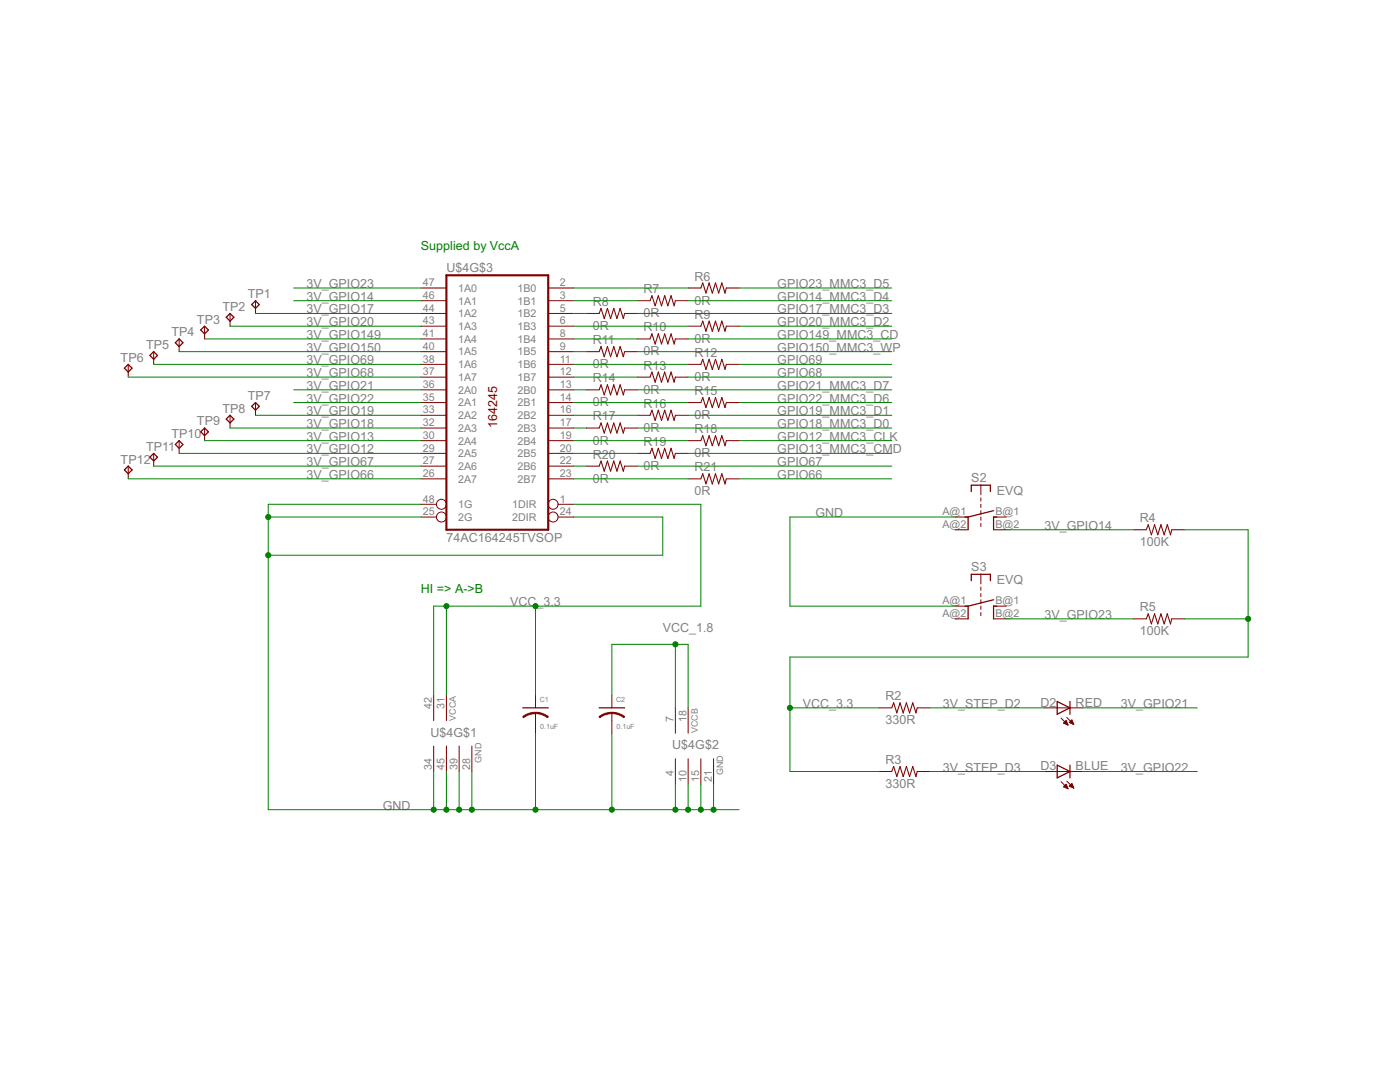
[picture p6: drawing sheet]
<svg xmlns="http://www.w3.org/2000/svg" width="279mm" height="216mm" viewBox="0 0 279 216" stroke-linecap="round" stroke-linejoin="round" font-family="sans-serif">
<g fill="#800000" stroke="#800000" stroke-width=".25">
<path d="M211 140l2.5 1.2z"/>
<path d="M211 142.5l2.5-1.3z"/>
<path d="M213.5 140v1.2z"/>
<path d="M213.5 141.2v1.3z"/>
<path d="M211 140v1.2z"/>
<path d="M211 141.2v1.3z"/>
<path d="M211 152.7l2.5 1.2z"/>
<path d="M211 155.2l2.5-1.3z"/>
<path d="M213.5 152.7v1.2z"/>
<path d="M213.5 153.9v1.3z"/>
<path d="M211 152.7v1.2z"/>
<path d="M211 153.9v1.3z"/>
<path d="M192.6 103.2h.6z"/>
<path d="M198.3 103.2h.6z"/>
<path d="M193.2 103.2l2.5-.7z"/>
<path d="M197.7 96.8v1.3z"/>
<path d="M195.7 96.8h2z"/>
<path d="M193.8 96.8v1.3z"/>
<path d="M193.8 96.8h1.9z"/>
<path d="M195.7 102.5l2.6-.6z"/>
<path d="M198.3 103.2v2.5z"/>
<path d="M193.2 103.2v2.5z"/>
<path d="M192.6 120.9h.6z"/>
<path d="M198.3 120.9h.6z"/>
<path d="M193.2 120.9l2.5-.6z"/>
<path d="M197.7 114.6v1.3z"/>
<path d="M195.7 114.6h2z"/>
<path d="M193.8 114.6v1.3z"/>
<path d="M193.8 114.6h1.9z"/>
<path d="M195.7 120.3l2.6-.6z"/>
<path d="M198.3 120.9v2.6z"/>
<path d="M193.2 120.9v2.6z"/>
<path d="M104.3 141.2h5.1z"/>
<path d="M119.6 141.2h5.1z"/>
<path d="M50.2 60.8l.8-.8z"/>
<path d="M51 60l.8 .8z"/>
<path d="M51 61.5l.8-.7z"/>
<path d="M50.2 60.8l.8 .7z"/>
<path d="M45.1 63.3l.8-.8z"/>
<path d="M45.9 62.5l.8 .8z"/>
<path d="M46.7 63.3l-.8 .8z"/>
<path d="M45.1 63.3l.8 .8z"/>
<path d="M40.1 65.8l.7-.7z"/>
<path d="M40.8 65.1l.8 .7z"/>
<path d="M41.6 65.8l-.8 .8z"/>
<path d="M40.1 65.8l.7 .8z"/>
<path d="M35 68.4l.8-.8z"/>
<path d="M35.8 67.6l.7 .8z"/>
<path d="M36.5 68.4l-.7 .8z"/>
<path d="M35 68.4l.8 .8z"/>
<path d="M29.9 70.9l.8-.7z"/>
<path d="M30.7 70.2l.7 .7z"/>
<path d="M31.4 70.9l-.7 .8z"/>
<path d="M29.9 70.9l.8 .8z"/>
<path d="M24.8 73.5l.8-.8z"/>
<path d="M25.6 72.7l.8 .8z"/>
<path d="M26.4 73.5l-.8 .7z"/>
<path d="M24.8 73.5l.8 .7z"/>
<path d="M50.2 81.1l.8-.8z"/>
<path d="M51 80.3l.8 .8z"/>
<path d="M51.8 81.1l-.8 .8z"/>
<path d="M50.2 81.1l.8 .8z"/>
<path d="M45.1 83.6l.8-.7z"/>
<path d="M45.9 82.9l.8 .7z"/>
<path d="M46.7 83.6l-.8 .8z"/>
<path d="M45.1 83.6l.8 .8z"/>
<path d="M40.1 86.2l.7-.8z"/>
<path d="M40.8 85.4l.8 .8z"/>
<path d="M41.6 86.2l-.8 .7z"/>
<path d="M40.1 86.2l.7 .7z"/>
<path d="M35 88.7l.8-.8z"/>
<path d="M35.8 87.9l.7 .8z"/>
<path d="M36.5 88.7l-.7 .8z"/>
<path d="M35 88.7l.8 .8z"/>
<path d="M30.7 90.5l-.8 .7z"/>
<path d="M30.7 90.5l.7 .7z"/>
<path d="M31.4 91.2l-.7 .8z"/>
<path d="M29.9 91.2l.8 .8z"/>
<path d="M25.6 93l-.8 .8z"/>
<path d="M25.6 93l.8 .8z"/>
<path d="M26.4 93.8l-.8 .7z"/>
<path d="M24.8 93.8l.8 .7z"/>
</g>
<g fill="#800000" stroke="#800000" stroke-width=".2">
<path d="M213.5 141.2h2.6z"/>
<path d="M208.4 141.2h2.6z"/>
<path d="M211 141.2h2.5z"/>
<path d="M211.8 143.3l1.3 1.4z"/>
<path d="M212.9 143.2l1.4 1.3z"/>
<path d="M212.3 144.3l.8 .4z"/>
<path d="M212.3 144.3l.5-.5z"/>
<path d="M212.8 143.8l.3 .9z"/>
<path d="M212.9 144.6h.2z"/>
<path d="M212.6 144.4h.4z"/>
<path d="M212.3 144.3h.7z"/>
<path d="M212.3 144.2h.6z"/>
<path d="M212.5 144.1h.4z"/>
<path d="M212.6 144h.2z"/>
<path d="M213.4 144.2l.9 .3z"/>
<path d="M213.4 144.2l.5-.5z"/>
<path d="M213.9 143.7l.4 .8z"/>
<path d="M214 144.4h.2z"/>
<path d="M213.8 144.3h.4z"/>
<path d="M213.5 144.2h.6z"/>
<path d="M213.5 144.1h.6z"/>
<path d="M213.6 144h.4z"/>
<path d="M213.7 143.8h.3z"/>
<path d="M213.5 153.9h2.6z"/>
<path d="M208.4 153.9h2.6z"/>
<path d="M211 153.9h2.5z"/>
<path d="M211.8 156l1.3 1.4z"/>
<path d="M212.9 155.9l1.4 1.3z"/>
<path d="M212.3 157l.8 .4z"/>
<path d="M212.3 157l.5-.5z"/>
<path d="M212.8 156.5l.3 .9z"/>
<path d="M212.8 157.2h.3z"/>
<path d="M212.5 157.1h.5z"/>
<path d="M212.3 157h.7z"/>
<path d="M212.4 156.9h.5z"/>
<path d="M212.5 156.7h.4z"/>
<path d="M212.6 156.6h.2z"/>
<path d="M213.4 156.9l.9 .3z"/>
<path d="M213.4 156.9l.5-.5z"/>
<path d="M213.9 156.4l.4 .8z"/>
<path d="M214 157.1h.2z"/>
<path d="M213.7 157h.5z"/>
<path d="M213.4 156.9h.7z"/>
<path d="M213.5 156.7h.6z"/>
<path d="M213.7 156.6h.3z"/>
<path d="M213.8 156.5h.2z"/>
<path d="M190.7 103.2h2.5z"/>
<path d="M190.7 105.7h2.5z"/>
<path d="M195.7 96.8v1.9z"/>
<path d="M195.7 100.6v.7z"/>
<path d="M195.7 101.9v.6z"/>
<path d="M195.7 99.4v.6z"/>
<path d="M195.7 104.4v.7z"/>
<path d="M195.7 103.2v.6z"/>
<path d="M198.3 103.2h2.5z"/>
<path d="M198.3 105.7h2.5z"/>
<path d="M190.7 120.9h2.5z"/>
<path d="M190.7 123.5h2.5z"/>
<path d="M195.7 114.6v1.9z"/>
<path d="M195.7 118.4v.6z"/>
<path d="M195.7 119.7v.6z"/>
<path d="M195.7 117.1v.7z"/>
<path d="M195.7 122.2v.7z"/>
<path d="M195.7 120.9v.7z"/>
<path d="M198.3 120.9h2.5z"/>
<path d="M198.3 123.5h2.5z"/>
<path d="M183 153.9h2.6z"/>
<path d="M175.4 153.9h2.6z"/>
<path d="M183 141.2h2.6z"/>
<path d="M175.4 141.2h2.6z"/>
<path d="M233.8 105.7h2.6z"/>
<path d="M226.2 105.7h2.6z"/>
<path d="M233.8 123.5h2.6z"/>
<path d="M226.2 123.5h2.6z"/>
<path d="M144.9 95.5h2.6z"/>
<path d="M137.3 95.5h2.6z"/>
<path d="M144.9 57.5h2.6z"/>
<path d="M137.3 57.5h2.6z"/>
<path d="M134.8 60h2.5z"/>
<path d="M127.2 60h2.5z"/>
<path d="M124.7 62.5h2.5z"/>
<path d="M117 62.5h2.6z"/>
<path d="M144.9 65.1h2.6z"/>
<path d="M137.3 65.1h2.6z"/>
<path d="M134.8 67.6h2.5z"/>
<path d="M127.2 67.6h2.5z"/>
<path d="M124.7 70.2h2.5z"/>
<path d="M117 70.2h2.6z"/>
<path d="M144.9 72.7h2.6z"/>
<path d="M137.3 72.7h2.6z"/>
<path d="M134.8 75.2h2.5z"/>
<path d="M127.2 75.2h2.5z"/>
<path d="M144.9 80.3h2.6z"/>
<path d="M137.3 80.3h2.6z"/>
<path d="M134.8 82.9h2.5z"/>
<path d="M127.2 82.9h2.5z"/>
<path d="M124.7 85.4h2.5z"/>
<path d="M117 85.4h2.6z"/>
<path d="M144.9 87.9h2.6z"/>
<path d="M137.3 87.9h2.6z"/>
<path d="M134.8 90.5h2.5z"/>
<path d="M127.2 90.5h2.5z"/>
<path d="M124.7 93h2.5z"/>
<path d="M117 93h2.6z"/>
<path d="M124.7 77.8h2.5z"/>
<path d="M117 77.8h2.6z"/>
<path d="M86.6 148.9v5z"/>
<path d="M89.1 148.9v5z"/>
<path d="M91.6 148.9v5z"/>
<path d="M94.2 148.9v5z"/>
<path d="M86.6 138.7v5.1z"/>
<path d="M89.1 138.7v5.1z"/>
<path d="M134.8 151.4v5.1z"/>
<path d="M137.3 151.4v5.1z"/>
<path d="M139.9 151.4v5.1z"/>
<path d="M142.4 151.4v5.1z"/>
<path d="M134.8 141.2v5.1z"/>
<path d="M137.3 141.2v5.1z"/>
<path d="M84 100.6h3.1z"/>
<path d="M111.4 100.6h3.1z"/>
<path d="M84 103.2h3.1z"/>
<path d="M111.4 103.2h3.1z"/>
<path d="M109.4 60h5.1z"/>
<path d="M109.4 62.5h5.1z"/>
<path d="M109.4 65.1h5.1z"/>
<path d="M109.4 67.6h5.1z"/>
<path d="M109.4 70.2h5.1z"/>
<path d="M109.4 72.7h5.1z"/>
<path d="M109.4 75.2h5.1z"/>
<path d="M109.4 57.5h5.1z"/>
<path d="M109.4 80.3h5.1z"/>
<path d="M109.4 82.9h5.1z"/>
<path d="M109.4 85.4h5.1z"/>
<path d="M109.4 87.9h5.1z"/>
<path d="M109.4 90.5h5.1z"/>
<path d="M109.4 93h5.1z"/>
<path d="M109.4 95.5h5.1z"/>
<path d="M109.4 77.8h5.1z"/>
<path d="M84 60h5.1z"/>
<path d="M84 62.5h5.1z"/>
<path d="M84 65.1h5.1z"/>
<path d="M84 67.6h5.1z"/>
<path d="M84 70.2h5.1z"/>
<path d="M84 72.7h5.1z"/>
<path d="M84 75.2h5.1z"/>
<path d="M84 57.5h5.1z"/>
<path d="M84 80.3h5.1z"/>
<path d="M84 82.9h5.1z"/>
<path d="M84 85.4h5.1z"/>
<path d="M84 87.9h5.1z"/>
<path d="M84 90.5h5.1z"/>
<path d="M84 93h5.1z"/>
<path d="M84 95.5h5.1z"/>
<path d="M84 77.8h5.1z"/>
<path d="M106.9 142.3v1.5z"/>
<path d="M106.9 138.7v2.5z"/>
<path d="M106.9 143.8v2.5z"/>
<path d="M122.1 142.3v1.5z"/>
<path d="M122.1 138.7v2.5z"/>
<path d="M122.1 143.8v2.5z"/>
<path d="M51 60v2.5z"/>
<path d="M45.9 62.5v2.6z"/>
<path d="M40.8 65.1v2.5z"/>
<path d="M35.8 67.6v2.6z"/>
<path d="M30.7 70.2v2.5z"/>
<path d="M25.6 72.7v2.5z"/>
<path d="M51 80.3v2.6z"/>
<path d="M45.9 82.9v2.5z"/>
<path d="M40.8 85.4v2.5z"/>
<path d="M35.8 87.9v2.6z"/>
<path d="M30.7 90.5v2.5z"/>
<path d="M25.6 93v2.5z"/>
<path d="M106.9 142.1l1.3 .2 1.2 .7-.1 .2-1.4-.7-1-.1z" fill-rule="evenodd"/>
<path d="M104.3 143l1.2-.7 1.4-.2v.3l-1.5 .3-.9 .5z" fill-rule="evenodd"/>
<path d="M122.1 142.1l1.4 .2 1.2 .7-.2 .2-1.4-.7-1-.1z" fill-rule="evenodd"/>
<path d="M119.5 143l1.3-.7 1.3-.2v.3l-1.5 .3-.9 .5z" fill-rule="evenodd"/>
</g>
<g fill="#800000" stroke="#800000" stroke-width=".21">
<path d="M178.4 152.9l-.4 1z"/>
<path d="M178.4 152.9l.6 2.1z"/>
<path d="M179.6 152.9l-.6 2.1z"/>
<path d="M179.6 152.9l.7 2.1z"/>
<path d="M180.9 152.9l-.6 2.1z"/>
<path d="M180.9 152.9l.6 2.1z"/>
<path d="M182.2 152.9l-.7 2.1z"/>
<path d="M182.2 152.9l.6 2.1z"/>
<path d="M183 153.9l-.2 1.1z"/>
<path d="M178.4 140.2l-.4 1z"/>
<path d="M178.4 140.2l.6 2.1z"/>
<path d="M179.6 140.2l-.6 2.1z"/>
<path d="M179.6 140.2l.7 2.1z"/>
<path d="M180.9 140.2l-.6 2.1z"/>
<path d="M180.9 140.2l.6 2.1z"/>
<path d="M182.2 140.2l-.7 2.1z"/>
<path d="M182.2 140.2l.6 2.1z"/>
<path d="M183 141.2l-.2 1.1z"/>
<path d="M229.2 104.7l-.4 1z"/>
<path d="M229.2 104.7l.6 2z"/>
<path d="M230.4 104.7l-.6 2z"/>
<path d="M230.4 104.7l.7 2z"/>
<path d="M231.7 104.7l-.6 2z"/>
<path d="M231.7 104.7l.6 2z"/>
<path d="M233 104.7l-.7 2z"/>
<path d="M233 104.7l.6 2z"/>
<path d="M233.8 105.7l-.2 1z"/>
<path d="M229.2 122.5l-.4 1z"/>
<path d="M229.2 122.5l.6 2z"/>
<path d="M230.4 122.5l-.6 2z"/>
<path d="M230.4 122.5l.7 2z"/>
<path d="M231.7 122.5l-.6 2z"/>
<path d="M231.7 122.5l.6 2z"/>
<path d="M233 122.5l-.7 2z"/>
<path d="M233 122.5l.6 2z"/>
<path d="M233.8 123.5l-.2 1z"/>
<path d="M140.3 94.5l-.4 1z"/>
<path d="M140.3 94.5l.6 2.1z"/>
<path d="M141.5 94.5l-.6 2.1z"/>
<path d="M141.5 94.5l.7 2.1z"/>
<path d="M142.8 94.5l-.6 2.1z"/>
<path d="M142.8 94.5l.6 2.1z"/>
<path d="M144.1 94.5l-.7 2.1z"/>
<path d="M144.1 94.5l.6 2.1z"/>
<path d="M144.9 95.5l-.2 1.1z"/>
<path d="M140.3 56.5l-.4 1z"/>
<path d="M140.3 56.5l.6 2z"/>
<path d="M141.5 56.5l-.6 2z"/>
<path d="M141.5 56.5l.7 2z"/>
<path d="M142.8 56.5l-.6 2z"/>
<path d="M142.8 56.5l.6 2z"/>
<path d="M144.1 56.5l-.7 2z"/>
<path d="M144.1 56.5l.6 2z"/>
<path d="M144.9 57.5l-.2 1z"/>
<path d="M130.1 59l-.4 1z"/>
<path d="M130.1 59l.6 2z"/>
<path d="M131.4 59l-.7 2z"/>
<path d="M131.4 59l.6 2z"/>
<path d="M132.7 59l-.7 2z"/>
<path d="M132.7 59l.6 2z"/>
<path d="M133.9 59l-.6 2z"/>
<path d="M133.9 59l.6 2z"/>
<path d="M134.8 60l-.3 1z"/>
<path d="M120 61.5l-.4 1z"/>
<path d="M120 61.5l.6 2.1z"/>
<path d="M121.2 61.5l-.6 2.1z"/>
<path d="M121.2 61.5l.7 2.1z"/>
<path d="M122.5 61.5l-.6 2.1z"/>
<path d="M122.5 61.5l.6 2.1z"/>
<path d="M123.8 61.5l-.7 2.1z"/>
<path d="M123.8 61.5l.6 2.1z"/>
<path d="M124.7 62.5l-.3 1.1z"/>
<path d="M140.3 64.1l-.4 1z"/>
<path d="M140.3 64.1l.6 2z"/>
<path d="M141.5 64.1l-.6 2z"/>
<path d="M141.5 64.1l.7 2z"/>
<path d="M142.8 64.1l-.6 2z"/>
<path d="M142.8 64.1l.6 2z"/>
<path d="M144.1 64.1l-.7 2z"/>
<path d="M144.1 64.1l.6 2z"/>
<path d="M144.9 65.1l-.2 1z"/>
<path d="M130.1 66.6l-.4 1z"/>
<path d="M130.1 66.6l.6 2z"/>
<path d="M131.4 66.6l-.7 2z"/>
<path d="M131.4 66.6l.6 2z"/>
<path d="M132.7 66.6l-.7 2z"/>
<path d="M132.7 66.6l.6 2z"/>
<path d="M133.9 66.6l-.6 2z"/>
<path d="M133.9 66.6l.6 2z"/>
<path d="M134.8 67.6l-.3 1z"/>
<path d="M120 69.2l-.4 1z"/>
<path d="M120 69.2l.6 2z"/>
<path d="M121.2 69.2l-.6 2z"/>
<path d="M121.2 69.2l.7 2z"/>
<path d="M122.5 69.2l-.6 2z"/>
<path d="M122.5 69.2l.6 2z"/>
<path d="M123.8 69.2l-.7 2z"/>
<path d="M123.8 69.2l.6 2z"/>
<path d="M124.7 70.2l-.3 1z"/>
<path d="M140.3 71.7l-.4 1z"/>
<path d="M140.3 71.7l.6 2z"/>
<path d="M141.5 71.7l-.6 2z"/>
<path d="M141.5 71.7l.7 2z"/>
<path d="M142.8 71.7l-.6 2z"/>
<path d="M142.8 71.7l.6 2z"/>
<path d="M144.1 71.7l-.7 2z"/>
<path d="M144.1 71.7l.6 2z"/>
<path d="M144.9 72.7l-.2 1z"/>
<path d="M130.1 74.2l-.4 1z"/>
<path d="M130.1 74.2l.6 2.1z"/>
<path d="M131.4 74.2l-.7 2.1z"/>
<path d="M131.4 74.2l.6 2.1z"/>
<path d="M132.7 74.2l-.7 2.1z"/>
<path d="M132.7 74.2l.6 2.1z"/>
<path d="M133.9 74.2l-.6 2.1z"/>
<path d="M133.9 74.2l.6 2.1z"/>
<path d="M134.8 75.2l-.3 1.1z"/>
<path d="M140.3 79.3l-.4 1z"/>
<path d="M140.3 79.3l.6 2z"/>
<path d="M141.5 79.3l-.6 2z"/>
<path d="M141.5 79.3l.7 2z"/>
<path d="M142.8 79.3l-.6 2z"/>
<path d="M142.8 79.3l.6 2z"/>
<path d="M144.1 79.3l-.7 2z"/>
<path d="M144.1 79.3l.6 2z"/>
<path d="M144.9 80.3l-.2 1z"/>
<path d="M130.1 81.9l-.4 1z"/>
<path d="M130.1 81.9l.6 2z"/>
<path d="M131.4 81.9l-.7 2z"/>
<path d="M131.4 81.9l.6 2z"/>
<path d="M132.7 81.9l-.7 2z"/>
<path d="M132.7 81.9l.6 2z"/>
<path d="M133.9 81.9l-.6 2z"/>
<path d="M133.9 81.9l.6 2z"/>
<path d="M134.8 82.9l-.3 1z"/>
<path d="M120 84.4l-.4 1z"/>
<path d="M120 84.4l.6 2z"/>
<path d="M121.2 84.4l-.6 2z"/>
<path d="M121.2 84.4l.7 2z"/>
<path d="M122.5 84.4l-.6 2z"/>
<path d="M122.5 84.4l.6 2z"/>
<path d="M123.8 84.4l-.7 2z"/>
<path d="M123.8 84.4l.6 2z"/>
<path d="M124.7 85.4l-.3 1z"/>
<path d="M140.3 86.9l-.4 1z"/>
<path d="M140.3 86.9l.6 2z"/>
<path d="M141.5 86.9l-.6 2z"/>
<path d="M141.5 86.9l.7 2z"/>
<path d="M142.8 86.9l-.6 2z"/>
<path d="M142.8 86.9l.6 2z"/>
<path d="M144.1 86.9l-.7 2z"/>
<path d="M144.1 86.9l.6 2z"/>
<path d="M144.9 87.9l-.2 1z"/>
<path d="M130.1 89.5l-.4 1z"/>
<path d="M130.1 89.5l.6 2z"/>
<path d="M131.4 89.5l-.7 2z"/>
<path d="M131.4 89.5l.6 2z"/>
<path d="M132.7 89.5l-.7 2z"/>
<path d="M132.7 89.5l.6 2z"/>
<path d="M133.9 89.5l-.6 2z"/>
<path d="M133.9 89.5l.6 2z"/>
<path d="M134.8 90.5l-.3 1z"/>
<path d="M120 92l-.4 1z"/>
<path d="M120 92l.6 2z"/>
<path d="M121.2 92l-.6 2z"/>
<path d="M121.2 92l.7 2z"/>
<path d="M122.5 92l-.6 2z"/>
<path d="M122.5 92l.6 2z"/>
<path d="M123.8 92l-.7 2z"/>
<path d="M123.8 92l.6 2z"/>
<path d="M124.7 93l-.3 1z"/>
<path d="M120 76.8l-.4 1z"/>
<path d="M120 76.8l.6 2z"/>
<path d="M121.2 76.8l-.6 2z"/>
<path d="M121.2 76.8l.7 2z"/>
<path d="M122.5 76.8l-.6 2z"/>
<path d="M122.5 76.8l.6 2z"/>
<path d="M123.8 76.8l-.7 2z"/>
<path d="M123.8 76.8l.6 2z"/>
<path d="M124.7 77.8l-.3 1z"/>
</g>
<g fill="#800000" stroke="#800000" stroke-width=".42">
<path d="M89.1 54.9v50.8z"/>
<path d="M89.1 105.7h20.3z"/>
<path d="M109.4 54.9v50.8z"/>
<path d="M89.1 54.9h20.3z"/>
</g>
<g fill="none" stroke="#800000" stroke-width=".2">
<circle cx="88.1" cy="100.6" r=".99"/>
<circle cx="88.1" cy="103.2" r=".99"/>
<circle cx="110.4" cy="103.2" r=".99"/>
<circle cx="110.4" cy="100.6" r=".99"/>
</g>
<g fill="#008000" stroke="#008000" stroke-width=".2">
<path d="M157.6 103.2h33.1z"/>
<path d="M157.6 103.2v17.7z"/>
<path d="M157.6 120.9h33.1z"/>
<path d="M114.5 103.2h17.8z"/>
<path d="M132.3 103.2v7.6z"/>
<path d="M142.4 161.6h5.1z"/>
<path d="M142.4 156.5v5.1z"/>
<path d="M139.9 161.6h2.5z"/>
<path d="M139.9 156.5v5.1z"/>
<path d="M137.3 161.6h2.6z"/>
<path d="M137.3 156.5v5.1z"/>
<path d="M134.8 161.6h2.5z"/>
<path d="M134.8 156.5v5.1z"/>
<path d="M122.1 161.6h12.7z"/>
<path d="M106.9 161.6h15.2z"/>
<path d="M94.2 161.6h12.7z"/>
<path d="M94.2 153.9v7.7z"/>
<path d="M91.6 161.6h2.6z"/>
<path d="M91.6 153.9v7.7z"/>
<path d="M89.1 161.6h2.5z"/>
<path d="M89.1 153.9v7.7z"/>
<path d="M86.6 161.6h2.5z"/>
<path d="M86.6 153.9v7.7z"/>
<path d="M53.5 161.6h33.1z"/>
<path d="M53.5 100.6h30.5z"/>
<path d="M53.5 100.6v2.6z"/>
<path d="M53.5 103.2h30.5z"/>
<path d="M53.5 103.2v7.6z"/>
<path d="M53.5 110.8v50.8z"/>
<path d="M53.5 110.8h78.8z"/>
<path d="M106.9 146.3v15.3z"/>
<path d="M122.1 146.3v15.3z"/>
<path d="M58.6 60h25.4z"/>
<path d="M200.8 105.7h25.4z"/>
<path d="M58.6 57.5h25.4z"/>
<path d="M200.8 123.5h25.4z"/>
<path d="M216.1 141.2h22.8z"/>
<path d="M58.6 77.8h25.4z"/>
<path d="M216.1 153.9h22.8z"/>
<path d="M58.6 80.3h25.4z"/>
<path d="M185.6 141.2h22.8z"/>
<path d="M185.6 153.9h22.8z"/>
<path d="M157.6 141.2h17.8z"/>
<path d="M157.6 141.2v12.7z"/>
<path d="M157.6 153.9h17.8z"/>
<path d="M236.4 105.7h12.7z"/>
<path d="M249.1 105.7v17.8z"/>
<path d="M236.4 123.5h12.7z"/>
<path d="M249.1 123.5v7.6z"/>
<path d="M157.6 131.1h91.5z"/>
<path d="M157.6 131.1v10.1z"/>
<path d="M86.6 120.9h2.5z"/>
<path d="M114.5 100.6h25.4z"/>
<path d="M139.9 100.6v20.3z"/>
<path d="M106.9 120.9h33z"/>
<path d="M89.1 120.9h17.8z"/>
<path d="M89.1 120.9v17.8z"/>
<path d="M86.6 120.9v17.8z"/>
<path d="M106.9 120.9v17.8z"/>
<path d="M25.6 95.5h58.4z"/>
<path d="M30.7 93h53.3z"/>
<path d="M51 62.5h33z"/>
<path d="M45.9 65.1h38.1z"/>
<path d="M40.8 67.6h43.2z"/>
<path d="M35.8 70.2h48.2z"/>
<path d="M30.7 72.7h53.3z"/>
<path d="M25.6 75.2h58.4z"/>
<path d="M51 82.9h33z"/>
<path d="M45.9 85.4h38.1z"/>
<path d="M40.8 87.9h43.2z"/>
<path d="M35.8 90.5h48.2z"/>
<path d="M134.8 128.6v12.6z"/>
<path d="M134.8 128.6h2.5z"/>
<path d="M137.3 128.6v12.6z"/>
<path d="M122.1 128.6v10.1z"/>
<path d="M122.1 128.6h12.7z"/>
<path d="M147.5 57.5h30.5z"/>
<path d="M137.3 60h40.7z"/>
<path d="M127.2 62.5h50.8z"/>
<path d="M147.5 65.1h30.5z"/>
<path d="M137.3 67.6h40.7z"/>
<path d="M127.2 70.2h50.8z"/>
<path d="M147.5 72.7h30.5z"/>
<path d="M137.3 75.2h40.7z"/>
<path d="M127.2 77.8h50.8z"/>
<path d="M147.5 80.3h30.5z"/>
<path d="M137.3 82.9h40.7z"/>
<path d="M127.2 85.4h50.8z"/>
<path d="M127.2 93h50.8z"/>
<path d="M147.5 95.5h30.5z"/>
<path d="M137.3 90.5h40.7z"/>
<path d="M147.5 87.9h30.5z"/>
<path d="M114.5 57.5h22.8z"/>
<path d="M114.5 60h12.7z"/>
<path d="M114.5 62.5h2.5z"/>
<path d="M114.5 65.1h22.8z"/>
<path d="M114.5 67.6h12.7z"/>
<path d="M114.5 70.2h2.5z"/>
<path d="M114.5 72.7h22.8z"/>
<path d="M114.5 75.2h12.7z"/>
<path d="M114.5 77.8h2.5z"/>
<path d="M114.5 80.3h22.8z"/>
<path d="M114.5 82.9h12.7z"/>
<path d="M114.5 85.4h2.5z"/>
<path d="M114.5 90.5h12.7z"/>
<path d="M114.5 87.9h22.8z"/>
<path d="M114.5 93h2.5z"/>
<path d="M114.5 95.5h22.8z"/>
<circle cx="142.4" cy="161.6" r=".51"/>
<circle cx="139.9" cy="161.6" r=".51"/>
<circle cx="137.3" cy="161.6" r=".51"/>
<circle cx="134.8" cy="161.6" r=".51"/>
<circle cx="94.2" cy="161.6" r=".51"/>
<circle cx="91.6" cy="161.6" r=".51"/>
<circle cx="89.1" cy="161.6" r=".51"/>
<circle cx="86.6" cy="161.6" r=".51"/>
<circle cx="53.5" cy="103.2" r=".51"/>
<circle cx="53.5" cy="110.8" r=".51"/>
<circle cx="106.9" cy="161.6" r=".51"/>
<circle cx="122.1" cy="161.6" r=".51"/>
<circle cx="249.1" cy="123.5" r=".51"/>
<circle cx="157.6" cy="141.2" r=".51"/>
<circle cx="89.1" cy="120.9" r=".51"/>
<circle cx="106.9" cy="120.9" r=".51"/>
<circle cx="134.8" cy="128.6" r=".51"/>
</g>
<g font-size="2.8" fill="#008000">
<text x="84" y="49.9">Supplied by VccA</text>
<text x="84" y="118.4">HI =&gt; A-&gt;B</text>
</g>
<g font-size="2.8" fill="#808080">
<text x="49.5" y="59.5">TP1</text>
<text x="61.2" y="57.5">3V_GPIO23</text>
<text x="89.1" y="54.3">U$4G$3</text>
<text x="128.5" y="58.5">R7</text>
<text x="138.6" y="56">R6</text>
<text x="155.1" y="57.5">GPIO23_MMC3_D5</text>
<text x="39.3" y="64.6">TP3</text>
<text x="44.4" y="62">TP2</text>
<text x="61.2" y="60">3V_GPIO14</text>
<text x="61.2" y="62.5">3V_GPIO17</text>
<text x="61.2" y="65.1">3V_GPIO20</text>
<text x="118.3" y="65.8">0R</text>
<text x="118.3" y="61">R8</text>
<text x="128.5" y="63.3">0R</text>
<text x="138.6" y="60.8">0R</text>
<text x="138.6" y="63.6">R9</text>
<text x="155.1" y="60">GPIO14_MMC3_D4</text>
<text x="155.1" y="62.5">GPIO17_MMC3_D3</text>
<text x="155.1" y="65.1">GPIO20_MMC3_D2</text>
<text x="29.2" y="69.7">TP5</text>
<text x="34.2" y="67.1">TP4</text>
<text x="61.2" y="67.6">3V_GPIO149</text>
<text x="61.2" y="70.2">3V_GPIO150</text>
<text x="118.3" y="68.7">R11</text>
<text x="128.5" y="70.9">0R</text>
<text x="128.5" y="66.1">R10</text>
<text x="138.6" y="68.4">0R</text>
<text x="138.6" y="71.2">R12</text>
<text x="155.1" y="67.6">GPIO149_MMC3_CD</text>
<text x="155.1" y="70.2">GPIO150_MMC3_WP</text>
<text x="24.1" y="72.2">TP6</text>
<text x="61.2" y="77.8">3V_GPIO21</text>
<text x="61.2" y="72.7">3V_GPIO69</text>
<text x="61.2" y="75.2">3V_GPIO68</text>
<text x="118.3" y="73.5">0R</text>
<text x="118.3" y="76.3">R14</text>
<text x="128.5" y="73.7">R13</text>
<text x="138.6" y="76">0R</text>
<text x="155.1" y="72.7">GPIO69</text>
<text x="155.1" y="75.2">GPIO68</text>
<text x="155.1" y="77.8">GPIO21_MMC3_D7</text>
<text x="44.4" y="82.4">TP8</text>
<text x="49.5" y="79.8">TP7</text>
<text x="61.2" y="80.3">3V_GPIO22</text>
<text x="61.2" y="82.9">3V_GPIO19</text>
<text x="118.3" y="81.1">0R</text>
<text x="118.3" y="83.9">R17</text>
<text x="128.5" y="78.5">0R</text>
<text x="128.5" y="81.4">R16</text>
<text x="138.6" y="83.6">0R</text>
<text x="138.6" y="78.8">R15</text>
<text x="155.1" y="80.3">GPIO22_MMC3_D6</text>
<text x="155.1" y="82.9">GPIO19_MMC3_D1</text>
<text x="29.2" y="90">TP11</text>
<text x="34.2" y="87.4">TP10</text>
<text x="39.3" y="84.9">TP9</text>
<text x="61.2" y="85.4">3V_GPIO18</text>
<text x="61.2" y="87.9">3V_GPIO13</text>
<text x="118.3" y="88.7">0R</text>
<text x="128.5" y="86.2">0R</text>
<text x="128.5" y="89">R19</text>
<text x="138.6" y="86.4">R18</text>
<text x="155.1" y="85.4">GPIO18_MMC3_D0</text>
<text x="155.1" y="87.9">GPIO12_MMC3_CLK</text>
<text x="24.1" y="92.5">TP12</text>
<text x="61.2" y="95.6">3V_GPIO66</text>
<text x="61.2" y="93">3V_GPIO67</text>
<text x="61.2" y="90.5">3V_GPIO12</text>
<text x="118.3" y="91.5">R20</text>
<text x="128.5" y="93.8">0R</text>
<text x="138.6" y="91.2">0R</text>
<text x="138.6" y="94.1">R21</text>
<text x="155.1" y="93">GPIO67</text>
<text x="155.1" y="95.6">GPIO66</text>
<text x="155.1" y="90.5">GPIO13_MMC3_CMD</text>
<text x="118.3" y="96.3">0R</text>
<text x="138.6" y="98.9">0R</text>
<text x="193.8" y="96.2">S2</text>
<text x="198.9" y="98.7">EVQ</text>
<text x="162.7" y="103.2">GND</text>
<text x="208.4" y="105.7">3V_GPIO14</text>
<text x="227.5" y="104.2">R4</text>
<text x="89.1" y="108.2">74AC164245TVSOP</text>
<text x="193.8" y="114">S3</text>
<text x="227.5" y="109">100K</text>
<text x="198.9" y="116.5">EVQ</text>
<text x="101.8" y="120.9">VCC_3.3</text>
<text x="208.4" y="123.5">3V_GPIO23</text>
<text x="227.5" y="122">R5</text>
<text x="132.3" y="126">VCC_1.8</text>
<text x="227.5" y="126.8">100K</text>
<text x="160.2" y="141.3">VCC_3.3</text>
<text x="176.7" y="139.8">R2</text>
<text x="188.1" y="141.3">3V_STEP_D2</text>
<text x="207.7" y="141">D2</text>
<text x="214.7" y="141">RED</text>
<text x="223.7" y="141.3">3V_GPIO21</text>
<text x="85.9" y="147">U$4G$1</text>
<text x="134.2" y="149.5">U$4G$2</text>
<text x="176.7" y="144.6">330R</text>
<text x="176.7" y="152.5">R3</text>
<text x="188.1" y="153.9">3V_STEP_D3</text>
<text x="207.7" y="153.7">D3</text>
<text x="214.7" y="153.7">BLUE</text>
<text x="223.7" y="153.9">3V_GPIO22</text>
<text x="76.4" y="161.6">GND</text>
<text x="176.7" y="157.2">330R</text>
</g>
<text font-size="2.8" fill="#800000" x="99.2" y="85.4" transform="rotate(-90 99.2 85.4)">164245</text>
<g font-size="2.4" fill="#808080">
<text x="84.4" y="59.7">46</text>
<text x="84.4" y="57.1">47</text>
<text x="91.4" y="58.2">1A0</text>
<text x="103.3" y="58.2">1B0</text>
<text x="111.7" y="59.7">3</text>
<text x="111.7" y="57.1">2</text>
<text x="84.4" y="62.2">44</text>
<text x="84.4" y="64.7">43</text>
<text x="91.4" y="60.8">1A1</text>
<text x="91.4" y="63.3">1A2</text>
<text x="91.4" y="65.8">1A3</text>
<text x="103.3" y="60.8">1B1</text>
<text x="103.3" y="63.3">1B2</text>
<text x="103.3" y="65.8">1B3</text>
<text x="111.7" y="62.2">5</text>
<text x="111.7" y="64.7">6</text>
<text x="84.4" y="67.3">41</text>
<text x="84.4" y="69.8">40</text>
<text x="91.4" y="68.4">1A4</text>
<text x="91.4" y="70.9">1A5</text>
<text x="103.3" y="68.4">1B4</text>
<text x="103.3" y="70.9">1B5</text>
<text x="111.7" y="67.3">8</text>
<text x="111.7" y="69.8">9</text>
<text x="84.4" y="72.3">38</text>
<text x="84.4" y="74.9">37</text>
<text x="84.4" y="77.4">36</text>
<text x="91.4" y="73.5">1A6</text>
<text x="91.4" y="76">1A7</text>
<text x="103.3" y="73.5">1B6</text>
<text x="103.3" y="76">1B7</text>
<text x="111.7" y="72.3">11</text>
<text x="111.7" y="74.9">12</text>
<text x="111.7" y="77.4">13</text>
<text x="84.4" y="80">35</text>
<text x="84.4" y="82.5">33</text>
<text x="91.4" y="81.1">2A1</text>
<text x="91.4" y="83.6">2A2</text>
<text x="91.4" y="78.5">2A0</text>
<text x="103.3" y="81.1">2B1</text>
<text x="103.3" y="83.6">2B2</text>
<text x="103.3" y="78.5">2B0</text>
<text x="111.7" y="80">14</text>
<text x="111.7" y="82.5">16</text>
<text x="84.4" y="85">32</text>
<text x="84.4" y="87.6">30</text>
<text x="91.4" y="86.2">2A3</text>
<text x="91.4" y="88.7">2A4</text>
<text x="103.3" y="86.2">2B3</text>
<text x="103.3" y="88.7">2B4</text>
<text x="111.7" y="85">17</text>
<text x="111.7" y="87.6">19</text>
<text x="84.4" y="90.1">29</text>
<text x="84.4" y="92.7">27</text>
<text x="84.4" y="95.2">26</text>
<text x="91.4" y="91.2">2A5</text>
<text x="91.4" y="93.8">2A6</text>
<text x="103.3" y="91.2">2B5</text>
<text x="103.3" y="93.8">2B6</text>
<text x="111.7" y="90.1">20</text>
<text x="111.7" y="92.7">22</text>
<text x="111.7" y="95.2">23</text>
<text x="84.4" y="100.3">48</text>
<text x="91.4" y="101.4">1G</text>
<text x="91.4" y="96.3">2A7</text>
<text x="102.2" y="101.4">1DIR</text>
<text x="103.3" y="96.3">2B7</text>
<text x="111.7" y="100.3">1</text>
<text x="84.4" y="102.8">25</text>
<text x="91.4" y="103.9">2G</text>
<text x="102.2" y="103.9">2DIR</text>
<text x="111.7" y="102.8">24</text>
<text x="188.1" y="102.8">A@1</text>
<text x="188.1" y="105.4">A@2</text>
<text x="198.6" y="102.8">B@1</text>
<text x="198.6" y="105.4">B@2</text>
<text x="188.1" y="120.6">A@1</text>
<text x="188.1" y="123.1">A@2</text>
<text x="198.6" y="120.6">B@1</text>
<text x="198.6" y="123.1">B@2</text>
<text x="86.2" y="141.5" transform="rotate(-90 86.2 141.5)">42</text>
<text x="88.7" y="141.5" transform="rotate(-90 88.7 141.5)">31</text>
<text x="134.4" y="144" transform="rotate(-90 134.4 144)">7</text>
<text x="137" y="144" transform="rotate(-90 137 144)">18</text>
<text x="86.2" y="153.6" transform="rotate(-90 86.2 153.6)">34</text>
<text x="88.7" y="153.6" transform="rotate(-90 88.7 153.6)">45</text>
<text x="91.3" y="153.6" transform="rotate(-90 91.3 153.6)">39</text>
<text x="93.8" y="153.6" transform="rotate(-90 93.8 153.6)">28</text>
<text x="134.4" y="154.9" transform="rotate(-90 134.4 154.9)">4</text>
<text x="137" y="156.1" transform="rotate(-90 137 156.1)">10</text>
<text x="139.5" y="156.1" transform="rotate(-90 139.5 156.1)">15</text>
<text x="142.1" y="156.1" transform="rotate(-90 142.1 156.1)">21</text>
</g>
<g font-size="2" fill="#808080">
<text x="91" y="143.8" transform="rotate(-90 91 143.8)">VCCA</text>
<text x="139.2" y="146.3" transform="rotate(-90 139.2 146.3)">VCCB</text>
<text x="96.1" y="152.2" transform="rotate(-90 96.1 152.2)">GND</text>
<text x="144.3" y="154.7" transform="rotate(-90 144.3 154.7)">GND</text>
</g>
<g font-size="1.6" fill="#808080">
<text x="107.7" y="140.1">C1</text>
<text x="123" y="140.1">C2</text>
<text x="107.8" y="145.4">0.1uF</text>
<text x="123" y="145.4">0.1uF</text>
</g>
</svg>
